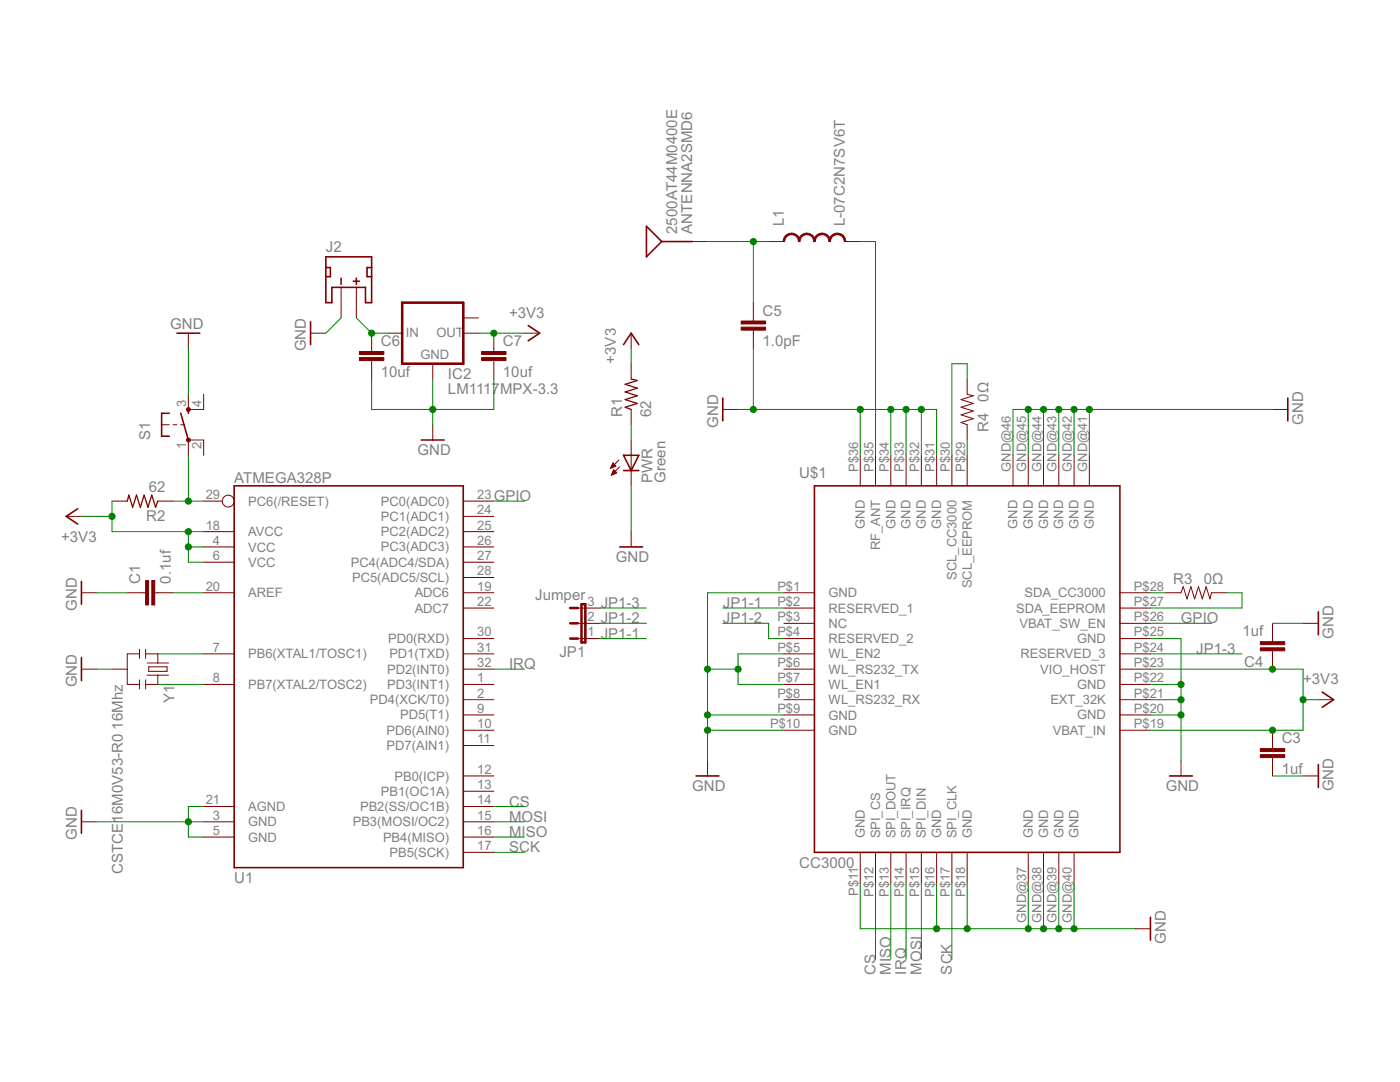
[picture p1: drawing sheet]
<svg xmlns="http://www.w3.org/2000/svg" width="279mm" height="216mm" viewBox="0 0 279 216" stroke-linecap="round" stroke-linejoin="round" font-family="sans-serif">
<g fill="none" stroke="#800000" stroke-width=".32">
<path d="M65 51.2h9.2v9.2h-1.3v-3.1h-6.7v3.1h-1.2zM65 53.4h.9v1.8h-.9M68.1 55.5v1.2M70.5 56.1h1.2M71.1 55.5v1.2M74.2 53.4h-.9v1.8h.9M129 45.1l3.1 3.1-3.1 3zM132.1 48.2h6.1M35.3 66.5h4.6M62 64.2v4.6M105.4 65l2.3 1.5-2.3 1.5M124.4 68.8l1.6-2.3 1.5 2.3"/>
<path d="M144.3 79.4v4.6M257 79.4v4.6M33.8 82.5h-1.5v4.5h1.5M36.1 82.5l1.5 5.3M37.6 81.7v.8M46.7 96.9h45.8v76.2h-45.8zM84.1 87.8h4.5M124.4 90.8h3.1l-1.5 3.1zM124.4 93.9h3.1M162.5 96.9h61v73.2h-61zM15.5 101.5l-2.3 1.5 2.3 1.6M16.3 116v4.6"/>
<path d="M123.7 109.1h4.5M16.3 131.2v4.6M263.1 122.1v4.6M263.9 138.1l2.2 1.5-2.2 1.5M138.9 154.8h4.6M233.4 154.8h4.6M263.1 152.6v4.5M16.3 161.7v4.6M229.6 183v4.6"/>
</g>
<g fill="none" stroke="#800000" stroke-width=".2">
<path d="M68.1 57.3v6.1M71.1 57.3v6.1M138.2 48.2h3M153.4 48.2h3M168.6 48.2h3.1M37.6 78.7v3h3v-3M37.6 66.5v3M62 66.5h3M74.2 66.5v3.6M74.2 72v3.6M77.2 66.5h3.1M86.4 72.6v3"/>
<path d="M92.5 66.5h3M92.5 63.4h3M98.6 66.5v3.6M98.6 72v3.6M104.6 66.5h3.1M126 66.5v3M126 72.6v3M150.3 60.4v3.7M150.3 65.9v3.6M193 75.6v3.1l1.2 .3-2.4 .7 2.4 .8-2.4 .8 2.4 .7-2.4 .8 2.4 .7-2.4 .8 1.2 .5v3M22.4 100h3M31.5 100h3"/>
<path d="M32.3 84.8h1.5M34.5 84.8h.8M36.1 84.8h.7M37.6 90.8v-3h3v3M40.6 100h3.8M86.4 84.8v3M92.5 100h6.1M121.9 93.3h.2M122 93.2h.5M122 93h.8M122.1 94.7h.2M122.1 92.9h.7"/>
<path d="M122.1 94.5h.6M122.2 92.7h.5M122.2 94.4h.8M122.2 92.6h.3M122.3 94.2h.7M122.3 92.4h.1M122.3 92.4l.6 .6-1 .5zM122.3 94.1h.5M122.4 93.9h.3M122.4 93.8h.1M122.5 93.7l.6 .7-1.1 .4zM123.5 91.8l-1.6 1.7"/>
<path d="M123.7 93.1l-1.7 1.7M126 81.7v3.1M126 87.8v9.1M144.3 81.7h3M171.7 90.8v6.1M174.7 90.8v6.1M177.8 90.8v6.1M180.8 90.8v6.1M183.9 90.8v6.1M186.9 90.8v6.1M190 90.8v6.1M193 90.8v6.1"/>
<path d="M202.2 90.8v6.1M205.2 90.8v6.1M208.3 90.8v6.1M211.3 90.8v6.1M214.4 90.8v6.1M217.4 90.8v6.1M254 81.7h3M13.2 103h3.1M16.3 118.3h3M25.4 118.3h3.7M30.9 118.3h3.6M40.6 118.3h6.1"/>
<path d="M40.6 109.1h6.1M40.6 112.2h6.1M40.6 106.1h6.1M92.5 118.3h6.1M92.5 109.1h6.1M92.5 112.2h6.1M92.5 106.1h6.1M92.5 115.2h6.1M92.5 103h6.1M126 106.1v3M156.4 118.3h6.1M223.5 118.3h6.1"/>
<path d="M232.6 118.3h3.1l.4-1.2 .8 2.4 .8-2.4 .7 2.4 .8-2.4 .7 2.4 .8-2.4 .8 2.4 .3-1.2h3M16.3 133.5h3M22.4 133.5h3M27.8 130.5h-2.4v6.1h2.4M27.8 129.6v1.8M27.8 135.7v1.8M29.1 130.5h2.4v1.8M29.1 129.6v1.8M29.1 135.7v1.8M29.4 134.7h4.2M29.4 132.3h4.2M29.7 133.1h3.6v.9h-3.6z"/>
<path d="M31.5 134.7v1.9h-2.4M40.6 130.5h6.1M40.6 136.6h6.1M92.5 121.3h6.1M92.5 127.4h6.1M92.5 130.5h6.1M92.5 133.5h6.1M92.5 136.6h6.1M92.5 139.6h6.1M115.3 121.3h4.6M115.3 124.4h4.6M115.3 127.4h4.6"/>
<path d="M156.4 121.3h6.1M156.4 124.4h6.1M156.4 127.4h6.1M156.4 130.5h6.1M156.4 133.5h6.1M156.4 136.6h6.1M156.4 139.6h6.1M223.5 121.3h6.1M223.5 124.4h6.1M223.5 127.4h6.1M223.5 130.5h6.1M223.5 133.5h6.1"/>
<path d="M223.5 136.6h6.1M223.5 139.6h6.1M254 124.4v3.6M254 129.9v3.6M260.1 124.4h3M263.1 139.6h3M92.5 142.7h6.1M92.5 145.7h6.1M92.5 157.9h6.1M92.5 154.8h6.1M92.5 148.8h6.1M141.2 151.8v3"/>
<path d="M156.4 142.7h6.1M156.4 145.7h6.1M223.5 142.7h6.1M223.5 145.7h6.1M235.7 151.8v3M254 145.7v3.7M254 151.2v3.6M260.1 154.8h3M16.3 164h3M40.6 164h6.1M40.6 167h6.1M40.6 160.9h6.1"/>
<path d="M92.5 170.1h6.1M92.5 164h6.1M92.5 167h6.1M92.5 160.9h6.1M171.7 170.1v6.1M174.7 170.1v6.1M177.8 170.1v6.1M180.8 170.1v6.1M183.9 170.1v6.1M186.9 170.1v6.1M190 170.1v6.1M193 170.1v6.1"/>
<path d="M205.2 170.1v6.1M208.3 170.1v6.1M211.3 170.1v6.1M214.4 170.1v6.1M226.5 185.3h3.1"/>
<circle cx="45.6" cy="100" r="1.19"/>
</g>
<path d="M126 75.6l1.2 .3-2.4 .8 2.4 .7-2.4 .8 2.4 .8-2.4 .7 2.4 .8-2.4 .8 1.2 .4M25.4 100l.3-1.2 .8 2.4 .7-2.4 .8 2.4 .8-2.4 .7 2.4 .8-2.4 .8 2.4 .4-1.2" fill="none" stroke="#800000" stroke-width=".25"/>
<g fill="#800000" stroke="#800000" stroke-width=".2">
<path d="M251.5 150.6h4.9v.6h-4.9z"/>
<path d="M251.5 149.4h4.9v.6h-4.9z"/>
<path d="M251.5 128h4.9v.6h-4.9z"/>
<path d="M251.5 129.3h4.9v.6h-4.9z"/>
<path d="M147.9 65.3h4.9v.6h-4.9z"/>
<path d="M147.9 64.1h4.9v.5h-4.9z"/>
<path d="M71.7 71.4h4.9v.5h-4.9z"/>
<path d="M71.7 70.1h4.9v.6h-4.9z"/>
<path d="M96.1 71.4h4.9v.5h-4.9z"/>
<path d="M96.1 70.1h4.9v.6h-4.9z"/>
<path d="M30.3 115.8h.6v4.9h-.6z"/>
<path d="M29.1 115.8h.6v4.9h-.6z"/>
</g>
<g fill="#800000" stroke="#800000" stroke-width=".2">
<path d="M156.9 46.9l1.1-.4v.3l-.6 .2-.5 .3-.3 .9h-.3l.2-.8z" fill-rule="evenodd"/>
<path d="M158 46.5a1.61 1.61 0 0 1 1.6 1.7h-.3l-.3-.9-.4-.3-.6-.2z" fill-rule="evenodd"/>
<path d="M160 46.9l1-.4v.3l-.6 .2-.4 .3-.4 .9h-.3l.2-.8z" fill-rule="evenodd"/>
<path d="M161 46.5a1.61 1.61 0 0 1 1.7 1.7h-.3l-.3-.9-.5-.3-.6-.2z" fill-rule="evenodd"/>
<path d="M162.8 47.1l.5-.4 .8-.2v.3l-.6 .2-.5 .3-.3 .9h-.3l.1-.5z" fill-rule="evenodd"/>
<path d="M164.1 46.5a1.61 1.61 0 0 1 1.6 1.7h-.3l-.3-.9-.4-.3-.6-.2z" fill-rule="evenodd"/>
<path d="M165.8 47.1l.5-.4 .8-.2v.3l-.6 .2-.5 .3-.3 .9h-.3l.1-.5z" fill-rule="evenodd"/>
<path d="M167.1 46.5a1.61 1.61 0 0 1 1.7 1.7h-.3l-.2-.6a1.28 1.28 0 0 0-1.2-.8z" fill-rule="evenodd"/>
<circle cx="37.6" cy="87.8" r=".4"/>
<circle cx="37.6" cy="81.7" r=".4"/>
</g>
<path d="M80.3 60.4h12.2v12.2h-12.2zM113.8 121.3h1.5M113.8 124.4h1.5M113.8 127.4h1.5M116.1 120.6h.7v7.6h-.7z" fill="none" stroke="#800000" stroke-width=".51"/>
<g fill="none" stroke="#008000" stroke-width=".2">
<path d="M141.2 48.2h12.2M150.3 48.2v12.2M171.7 48.2h3v42.6M37.6 69.5v9.2M68.1 63.4l-3.1 3.1M71.1 63.4l3.1 3.1h3M74.2 75.6v6.1h24.4v-6.1M86.4 75.6v9.2M95.5 66.5h9.1M126 69.5v3.1M150.3 69.5v12.2M193 75.6v-3h-3v18.2"/>
<path d="M22.4 100v6.1h18.2M34.5 100h6.1M37.6 90.8v9.2M98.6 100h6M126 84.8v3M126 96.9v9.2M147.3 81.7h39.6v9.1M171.7 81.7v9.1M177.8 81.7v9.1M180.8 81.7v9.1M183.9 81.7v9.1M193 87.8v3"/>
<path d="M205.2 81.7v9.1M208.3 81.7v9.1M211.3 81.7v9.1M214.4 81.7v9.1M217.4 81.7v9.1M254 81.7h-51.8v9.1M16.3 103h6.1M19.3 118.3h6.1M34.5 118.3h6.1M37.6 106.1v6.1h3M37.6 109.1h3M156.4 118.3h-15.2v33.5"/>
<path d="M229.6 118.3h3M244.8 118.3h3.1v3h-18.3M19.3 133.5h3.1M31.5 136.6h9.1M31.5 130.5h9.1M98.6 133.5h6M119.9 124.4h9.1M119.9 127.4h9.1M119.9 121.3h9.1M141.2 133.5h6.1M144.3 124.4h9.1v3h3M144.3 121.3h12.1"/>
<path d="M156.4 130.5h-9.1v6.1h9.1M229.6 133.5h30.5v12.2h-30.5M229.6 136.6h6.1M229.6 130.5h18.3M229.6 124.4h12.2M229.6 127.4h6.1v24.4M229.6 139.6h6.1M254 124.4h6.1M260.1 139.6h3M141.2 142.7h15.2M141.2 145.7h15.2M229.6 142.7h6.1"/>
<path d="M254 154.8h6.1M19.3 164h21.3M40.6 160.9h-3v6.1h3M98.6 164h6M98.6 167h6M98.6 160.9h6M98.6 170.1h6M171.7 176.2v9.1h54.8M174.7 176.2v15.2M177.8 176.2v15.2M180.8 176.2v15.2M183.9 176.2v15.2"/>
<path d="M186.9 176.2v9.1M190 176.2v15.2M193 176.2v9.1M205.2 176.2v9.1M208.3 176.2v9.1M211.3 176.2v9.1M214.4 176.2v9.1"/>
</g>
<g fill="#008000" stroke="#008000" stroke-width=".2">
<circle cx="205.2" cy="81.7" r=".61"/>
<circle cx="208.3" cy="81.7" r=".61"/>
<circle cx="211.3" cy="81.7" r=".61"/>
<circle cx="214.4" cy="81.7" r=".61"/>
<circle cx="217.4" cy="81.7" r=".61"/>
<circle cx="141.2" cy="142.7" r=".61"/>
<circle cx="141.2" cy="145.7" r=".61"/>
<circle cx="147.3" cy="133.5" r=".61"/>
<circle cx="141.2" cy="133.5" r=".61"/>
<circle cx="37.6" cy="164" r=".61"/>
<circle cx="183.9" cy="81.7" r=".61"/>
<circle cx="180.8" cy="81.7" r=".61"/>
<circle cx="177.8" cy="81.7" r=".61"/>
<circle cx="171.7" cy="81.7" r=".61"/>
<circle cx="150.3" cy="81.7" r=".61"/>
<circle cx="235.7" cy="136.6" r=".61"/>
<circle cx="235.7" cy="139.6" r=".61"/>
<circle cx="235.7" cy="142.7" r=".61"/>
<circle cx="211.3" cy="185.3" r=".61"/>
<circle cx="208.3" cy="185.3" r=".61"/>
<circle cx="205.2" cy="185.3" r=".61"/>
<circle cx="193" cy="185.3" r=".61"/>
<circle cx="186.9" cy="185.3" r=".61"/>
<circle cx="214.4" cy="185.3" r=".61"/>
<circle cx="86.4" cy="81.7" r=".61"/>
<circle cx="37.6" cy="109.1" r=".61"/>
<circle cx="37.6" cy="106.1" r=".61"/>
<circle cx="22.4" cy="103" r=".61"/>
<circle cx="254" cy="133.5" r=".61"/>
<circle cx="254" cy="145.7" r=".61"/>
<circle cx="260.1" cy="139.6" r=".61"/>
<circle cx="37.6" cy="100" r=".61"/>
<circle cx="150.3" cy="48.2" r=".61"/>
<circle cx="74.2" cy="66.5" r=".61"/>
<circle cx="98.6" cy="66.5" r=".61"/>
</g>
<g font-size="3.3" fill="#808080">
<text x="135.1" y="46.7" transform="rotate(-90 135.1 46.7)">2500AT44M0400E</text>
<text x="138.2" y="46.7" transform="rotate(-90 138.2 46.7)">ANTENNA2SMD6</text>
<text x="156.4" y="45.1" transform="rotate(-90 156.4 45.1)">L1</text>
<text x="168.6" y="45.1" transform="rotate(-90 168.6 45.1)">L-07C2N7SV6T</text>
<text x="65" y="50.3">J2</text>
<text x="34" y="65.6">GND</text>
<text x="101.6" y="63.4">+3V3</text>
<text x="152.2" y="63">C5</text>
<text x="61.1" y="70.1" transform="rotate(-90 61.1 70.1)">GND</text>
<text x="76" y="69.1">C6</text>
<text x="100.4" y="69.1">C7</text>
<text x="152.2" y="69.1">1.0pF</text>
<text x="76" y="75.2">10uf</text>
<text x="89.4" y="75.6">IC2</text>
<text x="100.4" y="75.2">10uf</text>
<text x="122.9" y="72.6" transform="rotate(-90 122.9 72.6)">+3V3</text>
<text x="89.4" y="78.7">LM1117MPX-3.3</text>
<text x="124.2" y="83.2" transform="rotate(-90 124.2 83.2)">R1</text>
<text x="129.9" y="83.2" transform="rotate(-90 129.9 83.2)">62</text>
<text x="197.3" y="80.2" transform="rotate(-90 197.3 80.2)">0Ω</text>
<text x="30" y="87.8" transform="rotate(-90 30 87.8)">S1</text>
<text x="143.3" y="85.4" transform="rotate(-90 143.3 85.4)">GND</text>
<text x="197.3" y="86.3" transform="rotate(-90 197.3 86.3)">R4</text>
<text x="260.1" y="84.8" transform="rotate(-90 260.1 84.8)">GND</text>
<text x="83.3" y="90.9">GND</text>
<text x="159.5" y="95.4">U$1</text>
<text x="29.7" y="98.2">62</text>
<text x="46.7" y="96.3">ATMEGA328P</text>
<text x="98.5" y="100">GPIO</text>
<text x="130.2" y="96.3" transform="rotate(-90 130.2 96.3)">PWR</text>
<text x="132.8" y="96.3" transform="rotate(-90 132.8 96.3)">Green</text>
<text x="29.2" y="103.9">R2</text>
<text x="12.2" y="108.2">+3V3</text>
<text x="122.9" y="112.2">GND</text>
<text x="28" y="116.5" transform="rotate(-90 28 116.5)">C1</text>
<text x="34.1" y="116.5" transform="rotate(-90 34.1 116.5)">0.1uf</text>
<text x="106.8" y="119.7">Jumper</text>
<text x="234.2" y="116.5">R3</text>
<text x="240.3" y="116.5">0Ω</text>
<text x="15.4" y="121.9" transform="rotate(-90 15.4 121.9)">GND</text>
<text x="119.9" y="121.3">JP1-3</text>
<text x="119.9" y="124.4">JP1-2</text>
<text x="144.3" y="124.4">JP1-2</text>
<text x="144.3" y="121.3">JP1-1</text>
<text x="235.7" y="124.4">GPIO</text>
<text x="111.6" y="131.1">JP1</text>
<text x="119.9" y="127.4">JP1-1</text>
<text x="238.7" y="130.5">JP1-3</text>
<text x="248" y="127">1uf</text>
<text x="266.2" y="127.4" transform="rotate(-90 266.2 127.4)">GND</text>
<text x="15.4" y="137.2" transform="rotate(-90 15.4 137.2)">GND</text>
<text x="101.6" y="133.5">IRQ</text>
<text x="248.3" y="133.1">C4</text>
<text x="260.1" y="136.6">+3V3</text>
<text x="34.9" y="140.2" transform="rotate(-90 34.9 140.2)">Y1</text>
<text x="24.5" y="145.6" transform="rotate(-90 24.5 145.6)">16Mhz</text>
<text x="255.8" y="148.3">C3</text>
<text x="255.8" y="154.4">1uf</text>
<text x="101.6" y="160.9">CS</text>
<text x="138.2" y="157.9">GND</text>
<text x="232.6" y="157.9">GND</text>
<text x="266.2" y="157.9" transform="rotate(-90 266.2 157.9)">GND</text>
<text x="15.4" y="167.6" transform="rotate(-90 15.4 167.6)">GND</text>
<text x="101.6" y="164">MOSI</text>
<text x="101.6" y="167">MISO</text>
<text x="101.6" y="170.1">SCK</text>
<text x="159.5" y="173.1">CC3000</text>
<text x="24.5" y="174.4" transform="rotate(-90 24.5 174.4)">CSTCE16M0V53-R0</text>
<text x="46.7" y="176.2">U1</text>
<text x="232.6" y="188.4" transform="rotate(-90 232.6 188.4)">GND</text>
<text x="174.7" y="194.5" transform="rotate(-90 174.7 194.5)">CS</text>
<text x="177.8" y="194.5" transform="rotate(-90 177.8 194.5)">MISO</text>
<text x="180.8" y="194.5" transform="rotate(-90 180.8 194.5)">IRQ</text>
<text x="183.9" y="194.5" transform="rotate(-90 183.9 194.5)">MOSI</text>
<text x="190" y="194.5" transform="rotate(-90 190 194.5)">SCK</text>
</g>
<g font-size="2.9" fill="#808080">
<text x="81" y="67.2">IN</text>
<text x="83.9" y="71.7">GND</text>
<text x="87.1" y="67.2">OUT</text>
<text x="37.2" y="81.3" transform="rotate(-90 37.2 81.3)">3</text>
<text x="40.2" y="81.3" transform="rotate(-90 40.2 81.3)">4</text>
<text x="37.2" y="89.7" transform="rotate(-90 37.2 89.7)">1</text>
<text x="40.2" y="89.7" transform="rotate(-90 40.2 89.7)">2</text>
<text x="171.3" y="94.1" transform="rotate(-90 171.3 94.1)">P$36</text>
<text x="174.3" y="94.1" transform="rotate(-90 174.3 94.1)">P$35</text>
<text x="177.4" y="94.1" transform="rotate(-90 177.4 94.1)">P$34</text>
<text x="180.4" y="94.1" transform="rotate(-90 180.4 94.1)">P$33</text>
<text x="183.4" y="94.1" transform="rotate(-90 183.4 94.1)">P$32</text>
<text x="186.5" y="94.1" transform="rotate(-90 186.5 94.1)">P$31</text>
<text x="189.5" y="94.1" transform="rotate(-90 189.5 94.1)">P$30</text>
<text x="192.6" y="94.1" transform="rotate(-90 192.6 94.1)">P$29</text>
<text x="201.7" y="94.1" transform="rotate(-90 201.7 94.1)">GND@46</text>
<text x="204.8" y="94.1" transform="rotate(-90 204.8 94.1)">GND@45</text>
<text x="207.8" y="94.1" transform="rotate(-90 207.8 94.1)">GND@44</text>
<text x="210.9" y="94.1" transform="rotate(-90 210.9 94.1)">GND@43</text>
<text x="213.9" y="94.1" transform="rotate(-90 213.9 94.1)">GND@42</text>
<text x="217" y="94.1" transform="rotate(-90 217 94.1)">GND@41</text>
<text x="41.1" y="99.6">29</text>
<text x="49.5" y="100.9">PC6(/RESET)</text>
<text x="76" y="100.9">PC0(ADC0)</text>
<text x="95.3" y="99.6">23</text>
<text x="41.1" y="105.7">18</text>
<text x="49.5" y="107">AVCC</text>
<text x="76" y="107">PC2(ADC2)</text>
<text x="76" y="103.9">PC1(ADC1)</text>
<text x="95.3" y="105.7">25</text>
<text x="95.3" y="102.6">24</text>
<text x="172.6" y="105.5" transform="rotate(-90 172.6 105.5)">GND</text>
<text x="178.7" y="105.5" transform="rotate(-90 178.7 105.5)">GND</text>
<text x="181.7" y="105.5" transform="rotate(-90 181.7 105.5)">GND</text>
<text x="184.8" y="105.5" transform="rotate(-90 184.8 105.5)">GND</text>
<text x="187.8" y="105.5" transform="rotate(-90 187.8 105.5)">GND</text>
<text x="203.1" y="105.5" transform="rotate(-90 203.1 105.5)">GND</text>
<text x="206.1" y="105.5" transform="rotate(-90 206.1 105.5)">GND</text>
<text x="209.2" y="105.5" transform="rotate(-90 209.2 105.5)">GND</text>
<text x="212.2" y="105.5" transform="rotate(-90 212.2 105.5)">GND</text>
<text x="215.3" y="105.5" transform="rotate(-90 215.3 105.5)">GND</text>
<text x="218.3" y="105.5" transform="rotate(-90 218.3 105.5)">GND</text>
<text x="42.5" y="108.7">4</text>
<text x="42.5" y="111.8">6</text>
<text x="49.5" y="110.1">VCC</text>
<text x="49.5" y="113.1">VCC</text>
<text x="70" y="113.1">PC4(ADC4/SDA)</text>
<text x="76" y="110">PC3(ADC3)</text>
<text x="95.3" y="111.8">27</text>
<text x="95.3" y="108.7">26</text>
<text x="175.6" y="109.8" transform="rotate(-90 175.6 109.8)">RF_ANT</text>
<text x="41.1" y="117.9">20</text>
<text x="49.5" y="119.2">AREF</text>
<text x="70.3" y="116.1">PC5(ADC5/SCL)</text>
<text x="82.8" y="119.2">ADC6</text>
<text x="95.3" y="117.9">19</text>
<text x="95.3" y="114.8">28</text>
<text x="155.1" y="117.9">P$1</text>
<text x="165.3" y="119.2">GND</text>
<text x="190.9" y="115.7" transform="rotate(-90 190.9 115.7)">SCL_CC3000</text>
<text x="193.9" y="117.4" transform="rotate(-90 193.9 117.4)">SCL_EEPROM</text>
<text x="204.5" y="119.2">SDA_CC3000</text>
<text x="226.3" y="117.9">P$28</text>
<text x="82.8" y="122.2">ADC7</text>
<text x="95.3" y="120.9">22</text>
<text x="117.3" y="123.9">2</text>
<text x="117.3" y="120.9">3</text>
<text x="155.1" y="120.9">P$2</text>
<text x="155.1" y="123.9">P$3</text>
<text x="165.3" y="122.2">RESERVED_1</text>
<text x="165.3" y="125.3">NC</text>
<text x="202.8" y="122.2">SDA_EEPROM</text>
<text x="203.5" y="125.3">VBAT_SW_EN</text>
<text x="226.3" y="123.9">P$26</text>
<text x="226.3" y="120.9">P$27</text>
<text x="42.5" y="130">7</text>
<text x="49.5" y="131.4">PB6(XTAL1/TOSC1)</text>
<text x="77.5" y="128.3">PD0(RXD)</text>
<text x="77.7" y="131.4">PD1(TXD)</text>
<text x="95.3" y="130">31</text>
<text x="95.3" y="127">30</text>
<text x="117.3" y="127">1</text>
<text x="155.1" y="127">P$4</text>
<text x="155.1" y="130">P$5</text>
<text x="165.3" y="128.3">RESERVED_2</text>
<text x="165.3" y="131.4">WL_EN2</text>
<text x="203.7" y="131.4">RESERVED_3</text>
<text x="215" y="128.3">GND</text>
<text x="226.3" y="130">P$24</text>
<text x="226.3" y="127">P$25</text>
<text x="42.5" y="136.1">8</text>
<text x="49.5" y="137.5">PB7(XTAL2/TOSC2)</text>
<text x="77.3" y="137.5">PD3(INT1)</text>
<text x="77.3" y="134.4">PD2(INT0)</text>
<text x="95.3" y="136.1">1</text>
<text x="95.3" y="133.1">32</text>
<text x="155.1" y="133.1">P$6</text>
<text x="155.1" y="136.1">P$7</text>
<text x="165.3" y="134.4">WL_RS232_TX</text>
<text x="165.3" y="137.5">WL_EN1</text>
<text x="207.6" y="134.4">VIO_HOST</text>
<text x="215" y="137.5">GND</text>
<text x="226.3" y="136.1">P$22</text>
<text x="226.3" y="133.1">P$23</text>
<text x="73.8" y="140.5">PD4(XCK/T0)</text>
<text x="79.8" y="143.6">PD5(T1)</text>
<text x="95.3" y="142.2">9</text>
<text x="95.3" y="139.2">2</text>
<text x="155.1" y="139.2">P$8</text>
<text x="155.1" y="142.2">P$9</text>
<text x="165.3" y="140.5">WL_RS232_RX</text>
<text x="165.3" y="143.6">GND</text>
<text x="209.6" y="140.5">EXT_32K</text>
<text x="215" y="143.6">GND</text>
<text x="226.3" y="142.2">P$20</text>
<text x="226.3" y="139.2">P$21</text>
<text x="77.2" y="149.7">PD7(AIN1)</text>
<text x="77.2" y="146.6">PD6(AIN0)</text>
<text x="95.3" y="148.3">11</text>
<text x="95.3" y="145.3">10</text>
<text x="153.7" y="145.3">P$10</text>
<text x="165.3" y="146.6">GND</text>
<text x="210.1" y="146.6">VBAT_IN</text>
<text x="226.3" y="145.3">P$19</text>
<text x="78.7" y="155.8">PB0(ICP)</text>
<text x="95.3" y="154.4">12</text>
<text x="41.1" y="160.5">21</text>
<text x="49.5" y="161.9">AGND</text>
<text x="71.9" y="161.8">PB2(SS/OC1B)</text>
<text x="76" y="158.8">PB1(OC1A)</text>
<text x="95.3" y="160.5">14</text>
<text x="95.3" y="157.5">13</text>
<text x="42.5" y="163.6">3</text>
<text x="42.5" y="166.6">5</text>
<text x="49.5" y="164.9">GND</text>
<text x="49.5" y="167.9">GND</text>
<text x="70.4" y="164.9">PB3(MOSI/OC2)</text>
<text x="76.4" y="167.9">PB4(MISO)</text>
<text x="95.3" y="166.6">16</text>
<text x="95.3" y="163.6">15</text>
<text x="172.6" y="167.3" transform="rotate(-90 172.6 167.3)">GND</text>
<text x="175.6" y="167.3" transform="rotate(-90 175.6 167.3)">SPI_CS</text>
<text x="178.7" y="167.3" transform="rotate(-90 178.7 167.3)">SPI_DOUT</text>
<text x="181.7" y="167.3" transform="rotate(-90 181.7 167.3)">SPI_IRQ</text>
<text x="184.8" y="167.3" transform="rotate(-90 184.8 167.3)">SPI_DIN</text>
<text x="187.8" y="167.3" transform="rotate(-90 187.8 167.3)">GND</text>
<text x="190.9" y="167.3" transform="rotate(-90 190.9 167.3)">SPI_CLK</text>
<text x="193.9" y="167.3" transform="rotate(-90 193.9 167.3)">GND</text>
<text x="206.1" y="167.3" transform="rotate(-90 206.1 167.3)">GND</text>
<text x="209.2" y="167.3" transform="rotate(-90 209.2 167.3)">GND</text>
<text x="212.2" y="167.3" transform="rotate(-90 212.2 167.3)">GND</text>
<text x="215.3" y="167.3" transform="rotate(-90 215.3 167.3)">GND</text>
<text x="77.7" y="171">PB5(SCK)</text>
<text x="95.3" y="169.7">17</text>
<text x="171.3" y="178.7" transform="rotate(-90 171.3 178.7)">P$11</text>
<text x="174.3" y="178.9" transform="rotate(-90 174.3 178.9)">P$12</text>
<text x="177.4" y="178.9" transform="rotate(-90 177.4 178.9)">P$13</text>
<text x="180.4" y="178.9" transform="rotate(-90 180.4 178.9)">P$14</text>
<text x="183.4" y="178.9" transform="rotate(-90 183.4 178.9)">P$15</text>
<text x="186.5" y="178.9" transform="rotate(-90 186.5 178.9)">P$16</text>
<text x="189.5" y="178.9" transform="rotate(-90 189.5 178.9)">P$17</text>
<text x="192.6" y="178.9" transform="rotate(-90 192.6 178.9)">P$18</text>
<text x="204.8" y="184.1" transform="rotate(-90 204.8 184.1)">GND@37</text>
<text x="207.8" y="184.1" transform="rotate(-90 207.8 184.1)">GND@38</text>
<text x="210.9" y="184.1" transform="rotate(-90 210.9 184.1)">GND@39</text>
<text x="213.9" y="184.1" transform="rotate(-90 213.9 184.1)">GND@40</text>
</g>
</svg>
